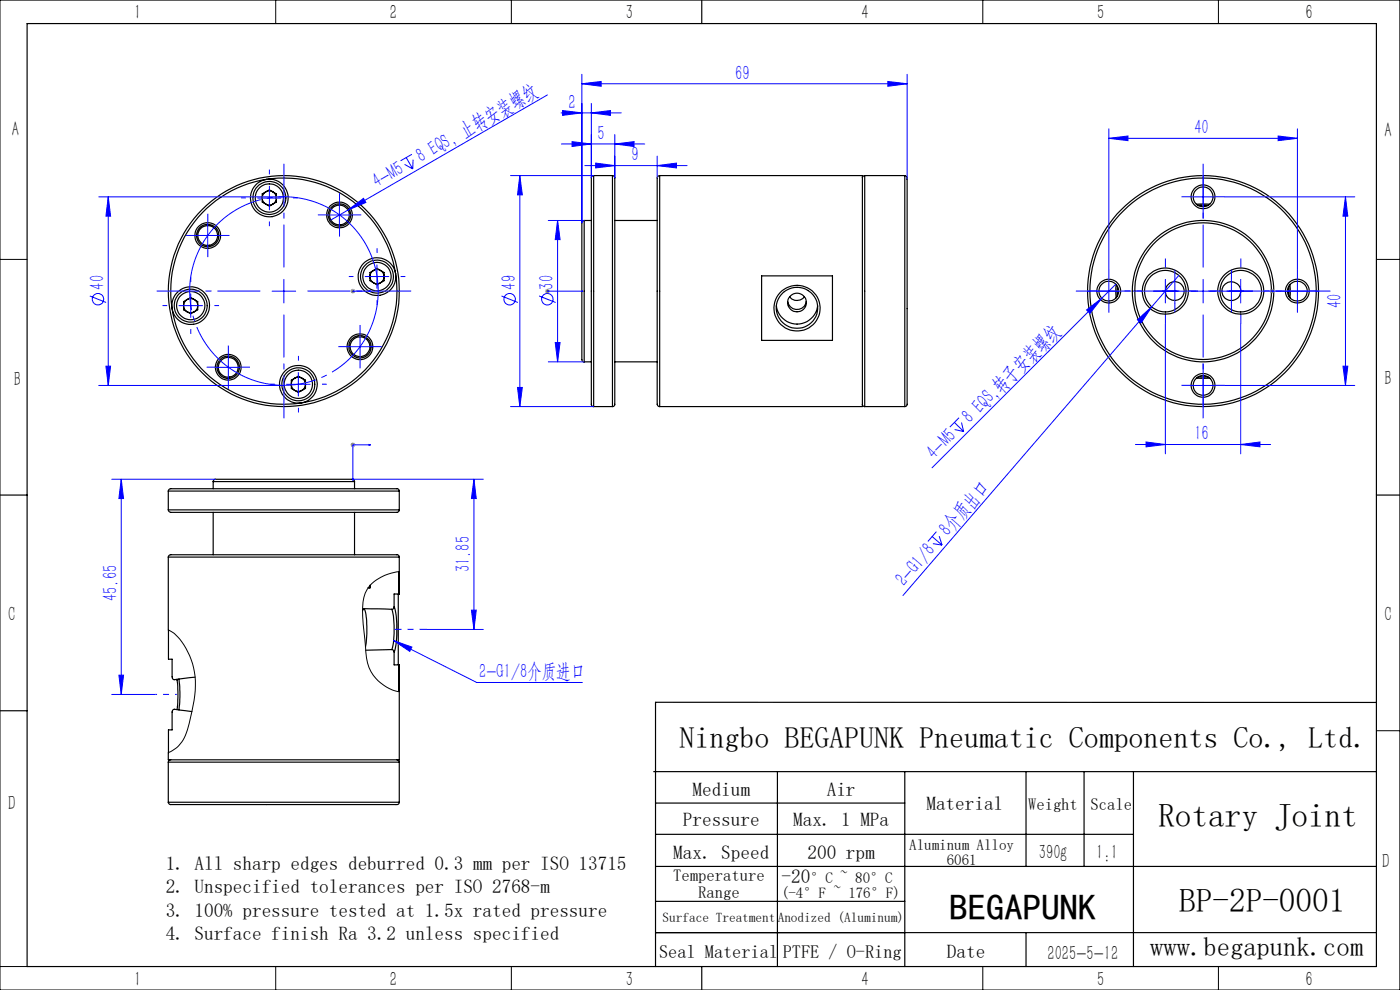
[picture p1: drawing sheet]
<svg xmlns="http://www.w3.org/2000/svg" width="297mm" height="210mm" viewBox="0 0 297 210" stroke-linecap="round" stroke-linejoin="round" font-family="sans-serif">
<g fill="none" stroke="#000" stroke-width=".25">
<path d="M5.8 5h286.2v200h-286.2zM148.9 0v5M56.5 38.1a24 24 0 0 1 27.4 20M56.5 38.1a24 24 0 0 0-20 27.4M125.9 37.2l-.3 .2-.2 .3v48.2l.3 .3h.2M125.9 37.2v49M125.9 37.2h4M129.9 37.2l.4 .2 .1 .3v48.2l-.2 .3h-.3M129.9 37.2v49M139.9 37.2l-.3 .2-.2 .3v48.1l.3 .4h.2M139.9 37.2h43.1v49h-43.1M139.9 37.2v49"/>
<path d="M183.4 37.2l-.3 .2-.1 .3M183.4 37.2v49M183.4 37.2h8.5M191.9 37.2l.4 .2 .1 .3v48.2l-.2 .3h-.3M191.9 37.2v49M55.6 41.1l1.5-.8 1.5 .8v1.8l-1.5 .8-1.5-.8zM78.5 57.8l1.5-.9 1.5 .9v1.7l-1.5 .9-1.5-.9zM83.9 58.1a24 24 0 0 1-20 27.4M123.9 46.8h-.3l-.2 .4v29.2l.2 .3 .3 .1M123.9 46.8v30M123.9 46.8h1.5M130.4 46.8h9"/>
<path d="M161.6 58.5h15v13.7h-15zM253.8 43.3h2.8M254.2 43.6h2.1M36.5 65.5a24 24 0 0 0 27.4 20M38.9 64l1.6-.9 1.4 .9v1.7l-1.4 .9-1.6-.9zM123.9 76.8h1.5M130.4 76.8h9M164.7 64.8a4.4 4.4 0 0 0 4.4 3.9 4.4 4.4 0 0 0 4.4-3.9M166.4 61.8a4.4 4.4 0 0 0 .4 7.3 4.4 4.4 0 0 0 6.6-3.1 4.4 4.4 0 0 0-5.4-4.9l-1.6 .8M167.5 63a1.98 1.98 0 0 0 3.1 0M171 64a1.98 1.98 0 0 1-1.9 1.7 1.98 1.98 0 0 1-2-1.7M236.8 60.4v2.8"/>
<path d="M237.1 60.7v2.1M254.2 79.9h2.1M273.4 60.7v2.1M273.6 60.4v2.8M61.8 80.6l1.5-.8 1.5 .8v1.8l-1.5 .8-1.5-.8zM125.9 86.2h4M183 85.8v.2l.4 .2M183.4 86.2h8.5M253.8 80.2h2.8M0 105h5.8M35.7 118.2v-.2l.4-.3h48.2l.3 .2 .1 .3M35.7 104.2l.4-.5h48.2l.3 .2 .1 .3"/>
<path d="M35.7 108.2l.1 .2 .4 .3h48l.4-.3 .1-.2M35.7 118.2h49M35.7 104.2h49M35.7 108.2h49M35.7 104.2v4M35.7 118.2v15.5M45.2 102.2l.1-.3 .3-.2h29.2l.3 .2 .1 .3M45.2 102.2h30M45.2 102.2v1.5M45.2 108.7v9M75.2 102.2v1.5M75.2 108.7v9"/>
<path d="M84.7 118.2l-.1 7.8M84.7 104.2v4M292 105h5M35.7 133.7v6.1h.8l.1 4.2 .4 .2 4.4-.6M77.2 129.1a7.9 7.9 0 0 1 .6 4.3l-.3 3.8M77.2 129.1l5.9 .1M77.2 129.1l-.3 .4M78.5 124.6l-.1 .1M78.5 124.4l-.3 .3M78.5 124.1v.6h-.4M83.1 137.8l-5.5 .1M83.1 129.2a18.6 18.6 0 0 1 0 8.6"/>
<path d="M83.1 137.8l.4 .2 .1 .3M83.6 128.8l-.1 .3-.4 .1M83.6 128.8a20.4 20.4 0 0 1 0 9.5M83.6 138.3v2.7h1M84.5 126v15M84.6 121.3v4.7M84.6 126h-1v2.8M0 150.8h5.8M37.5 144.1l.1 .2M37.6 144.3l.1 2.4-.1 3.2M37.6 149.9l-.1 .6M38 144l.2 2.8-.2 3.8"/>
<path d="M40.7 150.9l-3.7-.4-.4 .2-.1 4.1h-.8v4.9M84.6 141l.1 20.2h-49v-1.5M84.6 141v5.7M292 149h-152.9v56M35.7 170.2l.4 .5h48.2l.3-.2 .1-.3M35.7 161.7h49M35.7 170.2h49M35.7 161.7v8.5M36.2 161.2h-.3l-.2 .5M84.2 161.2h.3l.2 .5M84.7 161.7v8.5M138.7 163.7h153.3"/>
<path d="M139.1 170.3h52.8M139.1 177h101.4M164.9 163.7v41.3M191.9 163.7v41.3M217.7 163.7v20.1M230 163.7v20.1M240.5 163.7v41.3M139.1 191.2h52.8M139.1 197.8h152.9M139.1 183.8h152.9M217.7 197.8v7.2M148.9 205v5"/>
<circle cx="44" cy="50" r="2.38"/>
<circle cx="44.1" cy="50" r="2.72"/>
<circle cx="44.1" cy="50" r="2.1"/>
<circle cx="57.1" cy="42" r="4"/>
<circle cx="57.1" cy="42" r="2.99"/>
<circle cx="57.1" cy="42" r="1.5"/>
<circle cx="57.1" cy="42" r="3.5"/>
<circle cx="72" cy="45.6" r="2.11"/>
<circle cx="72" cy="45.6" r="2.74"/>
<circle cx="72" cy="45.6" r="2.38"/>
<circle cx="80" cy="58.7" r="3.5"/>
<circle cx="80" cy="58.7" r="4"/>
<circle cx="80" cy="58.7" r="3"/>
<circle cx="80" cy="58.7" r="1.48"/>
<circle cx="255.2" cy="41.7" r="2.09"/>
<circle cx="255.2" cy="41.8" r="2.51"/>
<circle cx="40.4" cy="64.8" r="1.51"/>
<circle cx="40.4" cy="64.8" r="3"/>
<circle cx="40.5" cy="64.8" r="3.5"/>
<circle cx="40.5" cy="64.8" r="4"/>
<circle cx="48.4" cy="77.9" r="2.39"/>
<circle cx="48.4" cy="77.9" r="2.1"/>
<circle cx="48.4" cy="77.9" r="2.74"/>
<circle cx="60.2" cy="61.7" r="24.5"/>
<circle cx="76.4" cy="73.5" r="2.73"/>
<circle cx="76.4" cy="73.6" r="2.09"/>
<circle cx="76.4" cy="73.5" r="2.37"/>
<circle cx="169.1" cy="64.2" r="1.98"/>
<circle cx="169.1" cy="65.4" r="4.9"/>
<circle cx="235.2" cy="61.8" r="2.09"/>
<circle cx="235.2" cy="61.8" r="2.51"/>
<circle cx="247.2" cy="61.8" r="4.4"/>
<circle cx="247.2" cy="61.8" r="4.9"/>
<circle cx="249.2" cy="61.8" r="1.99"/>
<circle cx="255.2" cy="61.7" r="15"/>
<circle cx="255.2" cy="61.8" r="24"/>
<circle cx="255.2" cy="61.7" r="24.5"/>
<circle cx="255.2" cy="61.8" r="14.5"/>
<circle cx="261.2" cy="61.8" r="1.99"/>
<circle cx="263.2" cy="61.8" r="4.4"/>
<circle cx="263.2" cy="61.8" r="4.9"/>
<circle cx="275.2" cy="61.8" r="2.09"/>
<circle cx="275.2" cy="61.8" r="2.51"/>
<circle cx="63.3" cy="81.5" r="3.5"/>
<circle cx="63.3" cy="81.5" r="4"/>
<circle cx="63.3" cy="81.5" r="1.49"/>
<circle cx="63.3" cy="81.5" r="2.99"/>
<circle cx="255.2" cy="81.8" r="2.09"/>
<circle cx="255.2" cy="81.8" r="2.51"/>
</g>
<g fill="none" stroke="#000" stroke-width=".21">
<path d="M0 0h297v210h-297zM58.5 0v5M108.5 0v5M208.5 0v5M258.5 0v5M0 55h5.8M292 55h5M35.7 133.7a8.5 8.5 0 0 1 4.1 4.6 16.4 16.4 0 0 1 1.1 11.6l-.8 3.7a7.8 7.8 0 0 1-3.9 5.8l-.5 .3M84.6 121.3a9.4 9.4 0 0 0-6.7 3.7 9.2 9.2 0 0 0-1 5.8l.6 6.4a9 9 0 0 0 3.2 7.6l1.9 1.3 2 .6M292 155h5M0 205h5.8M58.5 205v5"/>
<path d="M108.5 205v5M208.5 205v5M258.5 205v5"/>
</g>
<g fill="none" stroke="#00f" stroke-width=".21">
<path d="M123.4 17.8l4.1-.5v1zM123.4 15.8v31.5M123.4 17.8h69M188.3 17.3l4.1 .5-4.1 .5zM192.4 15.8v22.3M57.1 39.5v5M85.8 34.9l1.8 .9M86.2 33.4l1.4 2.4M87.4 32.7l-2.4 1.4M87.6 33.9v1.9M108.3 37.2h17.6M110.3 37.2l.5 4.1h-1z"/>
<path d="M110.3 37.2v49M116.1 20.1l-42.3 24.4M119 23.9h12.8M119.1 30.5h17.7M119.3 23.5l4.1 .4-4.1 .6zM121.4 30l4 .5-4 .6zM124.1 35.1h21.7M125.4 23.9l4.1-.4v1zM125.4 21.9v15.8M126.4 34.6l4 .5-4 .5zM130.4 30.5l4.1-.5v1.1zM130.4 28.5v9.2"/>
<path d="M139.4 35.1l4.1-.5v1zM139.4 33.1v4.6M235.2 29.3l4.1-.5v1zM235.2 27.3v29.8M235.2 29.3h40M255.2 39.3v5M271.1 28.8l4.1 .5-4.1 .5zM275.2 27.3v29.8M21 41.8h39.2M23 41.8l.5 4.1h-1zM23 41.8v40M41.6 49.9h5"/>
<path d="M44.1 47.5v4.9M54.6 42h5M60.2 59.3v5M69.5 45.6h5M72 43.1v5M73.8 44.5l3.3-2.4 .5 .9zM73.8 44.5l-3.6 2.2M77.5 58.7h5M80 56.2v5M116.3 46.8h7.6M118.3 46.8l.5 4h-1zM118.3 46.8v30"/>
<path d="M235.2 59.3v5M247.2 59.3v5M249.2 59.3v5M250.1 58.4l-5.8 6.7M252.7 41.8h5M255.2 59.3v5M259.8 41.8h27.6M261.2 59.3v5M263.2 59.3v5M275.2 59.3v5M285.4 41.8l.5 4.1h-1zM285.4 41.8v40"/>
<path d="M19 62.8l3.5 1.4M22.5 77.7h1l-.5 4.1zM38 64.8h5M40.5 62.3v5M45.9 77.9h5M48.4 75.4v5M57.7 61.8h5M63.3 79v5M73.9 73.5h5M74.8 61.8h.2zM74.9 61.8h.1M74.9 61.8h3.7"/>
<path d="M76.4 71v5.1M78.6 61.8h-.3h.3M106.4 62.8l3.5 1.4M114.4 62.8l3.5 1.4M116.1 61.8h.1zM116.1 61.8h.1M116.1 61.8h7.6M116.3 76.8h7.6M117.8 72.7h1l-.5 4.1zM123.7 61.8h-.4h.4M230.5 65.7l3.3-2.5-2.6 3.3zM232.7 61.8h5"/>
<path d="M236.7 60.3l-39 38.9M241.3 67.8l3-2.7-2.2 3.4zM244.3 65.1l-52.7 61.2M244.7 61.8h7M247.2 68.6v27.7M252.7 61.8h5M255.2 79.3v5M258.7 61.8h7M263.2 68.6v27.7M269.8 61.8h.2zM269.9 61.8h.1M269.9 61.8h7.8"/>
<path d="M273.6 61.8h-.3h.3M284.9 77.7h1l-.5 4.1zM21 81.8h39.2M60.8 81.5h5M78.3 94.3l.3 .1-.3 .1zM78.6 94.4h-3.7v7.5M108.3 86.2h17.6M109.8 82.2h1l-.5 4zM202.5 89.6l1.9 1.9M202.5 91.1l1.9 .4M203.4 88.6l-1.9 2M204 89.6l.4 1.9"/>
<path d="M240.9 94.3h28.7M243.1 93.8l4.1 .5-4.1 .5zM252.7 81.8h5M259.8 81.8h27.6M263.2 94.3l4.1-.5v1zM23.7 101.7h22M25.7 101.7l.5 4.1h-1zM25.7 101.7v45.6M74.7 101.7h27.8M74.8 101.6h.2l-.1 .3zM100.5 101.7l.5 4.1h-1zM100.5 101.7v31.8"/>
<path d="M197.7 113.8l2.1 1.8M197.9 115.3l1.9 .3M198.6 112.8l-1.8 2.1M199.2 113.7l.6 1.9M83.5 135.9l3.9 1.4-.5 .9zM83.5 135.9l17.6 8.9h22.4M90.5 133.5h12M100 129.4h1l-.5 4.1zM23.7 147.3h9.2M25.2 143.2h1l-.5 4.1z"/>
<circle cx="20.8" cy="63.5" r="1.21"/>
<circle cx="108.1" cy="63.5" r="1.21"/>
<circle cx="116.1" cy="63.5" r="1.21"/>
</g>
<path d="M79.4 55.9a20 20 0 0 0-33.5-8.1 20 20 0 0 0 9 33.2 20 20 0 0 0 24.8-23.9l-.3-1.2" fill="none" stroke="#00f" stroke-width=".21" stroke-dasharray="30.5 1.3 1.3 1.3" stroke-dashoffset="3.8" stroke-linecap="butt"/>
<g fill="none" stroke="#808080" stroke-width=".21">
<path d="M74.4 61.8h1M74.5 61.4l.7 .7M74.9 61.3v1M75.2 61.4l-.7 .7M115.6 61.8h1M115.8 61.4l.7 .7M116.1 61.3v1M116.5 61.4l-.7 .7M269.4 61.8h1M269.5 61.4l.7 .7M269.9 61.3v1M270.2 61.4l-.7 .7"/>
<path d="M74.4 94.4h1M74.5 94l.7 .7M74.9 93.9v1M75.2 94l-.7 .7"/>
</g>
<path d="M60.2 56.7v-22M255.2 56.7v-22M55.2 61.7h-22M60.2 66.7v22M65.2 61.7h22M250.2 61.7h-22M255.2 66.7v22M260.2 61.7h22" fill="none" stroke="#00f" stroke-width=".21" stroke-dasharray="30.5 1.3 1.3 1.3" stroke-dashoffset="21.4" stroke-linecap="butt"/>
<g fill="none" stroke="#00f" stroke-width=".21" stroke-dasharray="30.5 1.3 1.3 1.3" stroke-linecap="butt">
<path d="M57.2 37v-1M255.2 39.2v-2.1M40.5 59.8v-1M41.6 49.9h-2.1M44.1 47.4v-2.1M44.1 52.4v2.1M46.6 49.9h2.1M52.2 42h-1M57.2 47v1M62.2 42h1M69.5 45.6h-2.1M72 43.1v-2.1"/>
<path d="M72 48.1v2.1M74.5 45.6h2.1M75 58.7h-1M80 53.7v-1M85 58.7h1M235.2 59.2v-2.1M247.2 56.7v-1.9M249.2 59.2v-2M252.7 41.7h-2.1M255.2 44.2v2.1M257.7 41.7h2.1M261.2 59.2v-2"/>
<path d="M263.2 56.7v-1.9M275.2 59.2v-2.1M35.5 64.8h-1M40.5 69.8v1M45.5 64.8h1M45.9 77.9h-2.1M48.4 75.4v-2.1M50.9 77.9h2.1M63.3 76.5v-1M73.9 73.5h-2.1M76.4 71v-2.1M76.4 76v2.1"/>
<path d="M78.9 73.5h2.1M80 63.7v1M232.7 61.7h-2.1M235.2 64.2v2.1M237.7 61.7h2.1M242.2 61.7h-1.9M246.7 61.7h-2M247.2 66.7v1.9M249.2 64.2v2M251.7 61.7h2M252.2 61.7h1.9M255.2 79.2v-2.1"/>
<path d="M258.2 61.7h-1.9M258.7 61.7h-2M261.2 64.2v2M263.2 66.7v1.9M263.7 61.7h2M268.2 61.7h1.9M272.7 61.7h-2.1M275.2 64.2v2.1M277.7 61.7h2.1M48.4 80.4v2.1M58.3 81.5h-1M63.3 86.5v1"/>
<path d="M68.3 81.5h1M252.7 81.7h-2.1M255.2 84.2v2.1M257.7 81.7h2.1"/>
</g>
<path d="M83.6 133.5h7" fill="none" stroke="#00f" stroke-width=".21" stroke-dasharray="30.5 1.3 1.3 1.3" stroke-dashoffset="28.9" stroke-linecap="butt"/>
<path d="M37.5 147.3h-4.6" fill="none" stroke="#00f" stroke-width=".21" stroke-dasharray="30.5 1.3 1.3 1.3" stroke-dashoffset="30.1" stroke-linecap="butt"/>
<g fill="#00f">
<path d="M83.5 135.9l3.9 1.4-.5 .9z"/>
<path d="M73.8 44.5l3.3-2.4 .5 .9z"/>
<path d="M230.5 65.7l3.3-2.5-2.6 3.3z"/>
<path d="M241.3 67.8l3-2.7-2.2 3.4z"/>
<path d="M22.5 77.7h1l-.5 4.1zM23 41.8l.5 4.1h-1zM25.2 143.2h1l-.5 4.1zM25.7 101.7l.5 4.1h-1z"/>
<path d="M100.5 101.7l.5 4.1h-1zM100 129.4h1l-.5 4.1z"/>
<path d="M78.3 61.8h.3zM74.8 61.8h.2z"/>
<path d="M273.3 61.8h.3zM269.8 61.8h.2z"/>
<path d="M78.3 94.3v.2l.3-.1zM74.8 101.6l.1 .3 .1-.3z"/>
<path d="M116.1 61.8h.1zM123.3 61.8h.4z"/>
<path d="M119.3 23.5l4.1 .4-4.1 .6zM125.4 23.9l4.1-.4v1zM121.4 30l4 .5-4 .6zM130.4 30.5l4.1-.5v1.1zM126.4 34.6l4 .5-4 .5zM139.4 35.1l4.1-.5v1zM123.4 17.8l4.1-.5v1zM188.3 17.3l4.1 .5-4.1 .5zM243.1 93.8l4.1 .5-4.1 .5zM263.2 94.3l4.1-.5v1zM235.2 29.3l4.1-.5v1zM271.1 28.8l4.1 .5-4.1 .5z"/>
<path d="M118.3 46.8l.5 4h-1zM117.8 72.7h1l-.5 4.1zM110.3 37.2l.5 4.1h-1zM109.8 82.2h1l-.5 4zM285.4 41.8l.5 4.1h-1zM284.9 77.7h1l-.5 4.1z"/>
</g>
<text font-size="7.8" x="201.5" y="195.1">BEGAPUNK</text>
<g font-size="7.1">
<text x="245.7" y="175.4">Rotary Joint</text>
<text x="250.2" y="193.4">BP-2P-0001</text>
</g>
<text font-size="6.3" x="144.2" y="158.6">Ningbo BEGAPUNK Pneumatic Components Co., Ltd.</text>
<text font-size="5.6" x="244" y="202.8">www.begapunk.com</text>
<g font-size="4.4">
<text x="28.5" y="4.1">1</text>
<text x="82.7" y="4.1">2</text>
<text x="132.7" y="4.1">3</text>
<text x="182.7" y="4.1">4</text>
<text x="232.7" y="4.1">5</text>
<text x="277" y="4.1">6</text>
<text x="2.5" y="28.9">A</text>
<text x="293.7" y="29.1">A</text>
<text x="2.9" y="81.9">B</text>
<text x="293.7" y="81.6">B</text>
<text x="1.7" y="131.6">C</text>
<text x="293.7" y="131.6">C</text>
<text x="1.7" y="171.9">D</text>
<text x="220.4" y="182.1">390g</text>
<text x="232.6" y="182.1">1:1</text>
<text x="293.2" y="184.1">D</text>
<text x="222.2" y="203.6">2025-5-12</text>
<text x="28.5" y="209.1">1</text>
<text x="82.7" y="209.1">2</text>
<text x="132.7" y="209.1">3</text>
<text x="182.7" y="209.1">4</text>
<text x="232.7" y="209.1">5</text>
<text x="277" y="209.1">6</text>
</g>
<g font-size="4.4" fill="#00f">
<text x="156" y="16.9">69</text>
<text x="120.6" y="23.1">2</text>
<text x="126.8" y="29.7">5</text>
<text x="253.4" y="28.5">40</text>
<text x="89.3" y="34.6" transform="rotate(-30 89.3 34.6)">8 EQS，止转安装螺纹</text>
<text x="134" y="34.2">9</text>
<text x="80" y="40" transform="rotate(-30 80 40)">4-M5</text>
<text x="22.1" y="61.4" transform="rotate(-90 22.1 61.4)">40</text>
<text x="109.4" y="61.5" transform="rotate(-90 109.4 61.5)">49</text>
<text x="117.4" y="61.5" transform="rotate(-90 117.4 61.5)">30</text>
<text x="284.6" y="65.3" transform="rotate(-90 284.6 65.3)">40</text>
<text x="205.8" y="89.9" transform="rotate(-45 205.8 89.9)">8 EQS,转子安装螺纹</text>
<text x="253.4" y="93.4">16</text>
<text x="198.2" y="97.5" transform="rotate(-45 198.2 97.5)">4-M5</text>
<text x="201.1" y="113.9" transform="rotate(-49 201.1 113.9)">8介质出口</text>
<text x="99.7" y="121.4" transform="rotate(-90 99.7 121.4)">31.85</text>
<text x="191.9" y="124.6" transform="rotate(-49 191.9 124.6)">2-G1/8</text>
<text x="24.9" y="127.5" transform="rotate(-90 24.9 127.5)">45.65</text>
<text x="101.7" y="143.9">2-G1/8介质进口</text>
</g>
<g font-size="4.1">
<text x="146.9" y="168.9">Medium</text>
<text x="175.4" y="168.9">Air</text>
<text x="196.5" y="171.9">Material</text>
<text x="144.9" y="175.2">Pressure</text>
<text x="168.3" y="175.2">Max. 1 MPa</text>
<text x="35.2" y="184.5">1. All sharp edges deburred 0.3 mm per ISO 13715</text>
<text x="142.8" y="182.1">Max. Speed</text>
<text x="171.3" y="182.1">200 rpm</text>
<text x="35.2" y="189.5">2. Unspecified tolerances per ISO 2768-m</text>
<text x="165.8" y="187.2">-20</text>
<text x="35.2" y="194.5">3. 100% pressure tested at 1.5x rated pressure</text>
<text x="35.2" y="199.5">4. Surface finish Ra 3.2 unless specified</text>
<text x="200.9" y="203.1">Date</text>
</g>
<g font-size="3.9">
<text x="139.8" y="203.1">Seal Material</text>
<text x="166.1" y="203.1">PTFE / O-Ring</text>
</g>
<g font-size="3.5">
<text x="218.1" y="171.9">Weight</text>
<text x="231.3" y="171.9">Scale</text>
<text x="142.8" y="187">Temperature</text>
<text x="148.1" y="190.5">Range</text>
</g>
<g font-size="3.2">
<text x="192.9" y="180.3">Aluminum Alloy</text>
<text x="200.8" y="183.5">6061</text>
<text x="165.7" y="190.5">(-4°F ~ 176°F)</text>
<text x="171.9" y="187.2">°C ~ 80°C</text>
</g>
<g font-size="2.8">
<text x="140.5" y="195.7">Surface Treatment</text>
<text x="165" y="195.7">Anodized (Aluminum)</text>
</g>
</svg>
